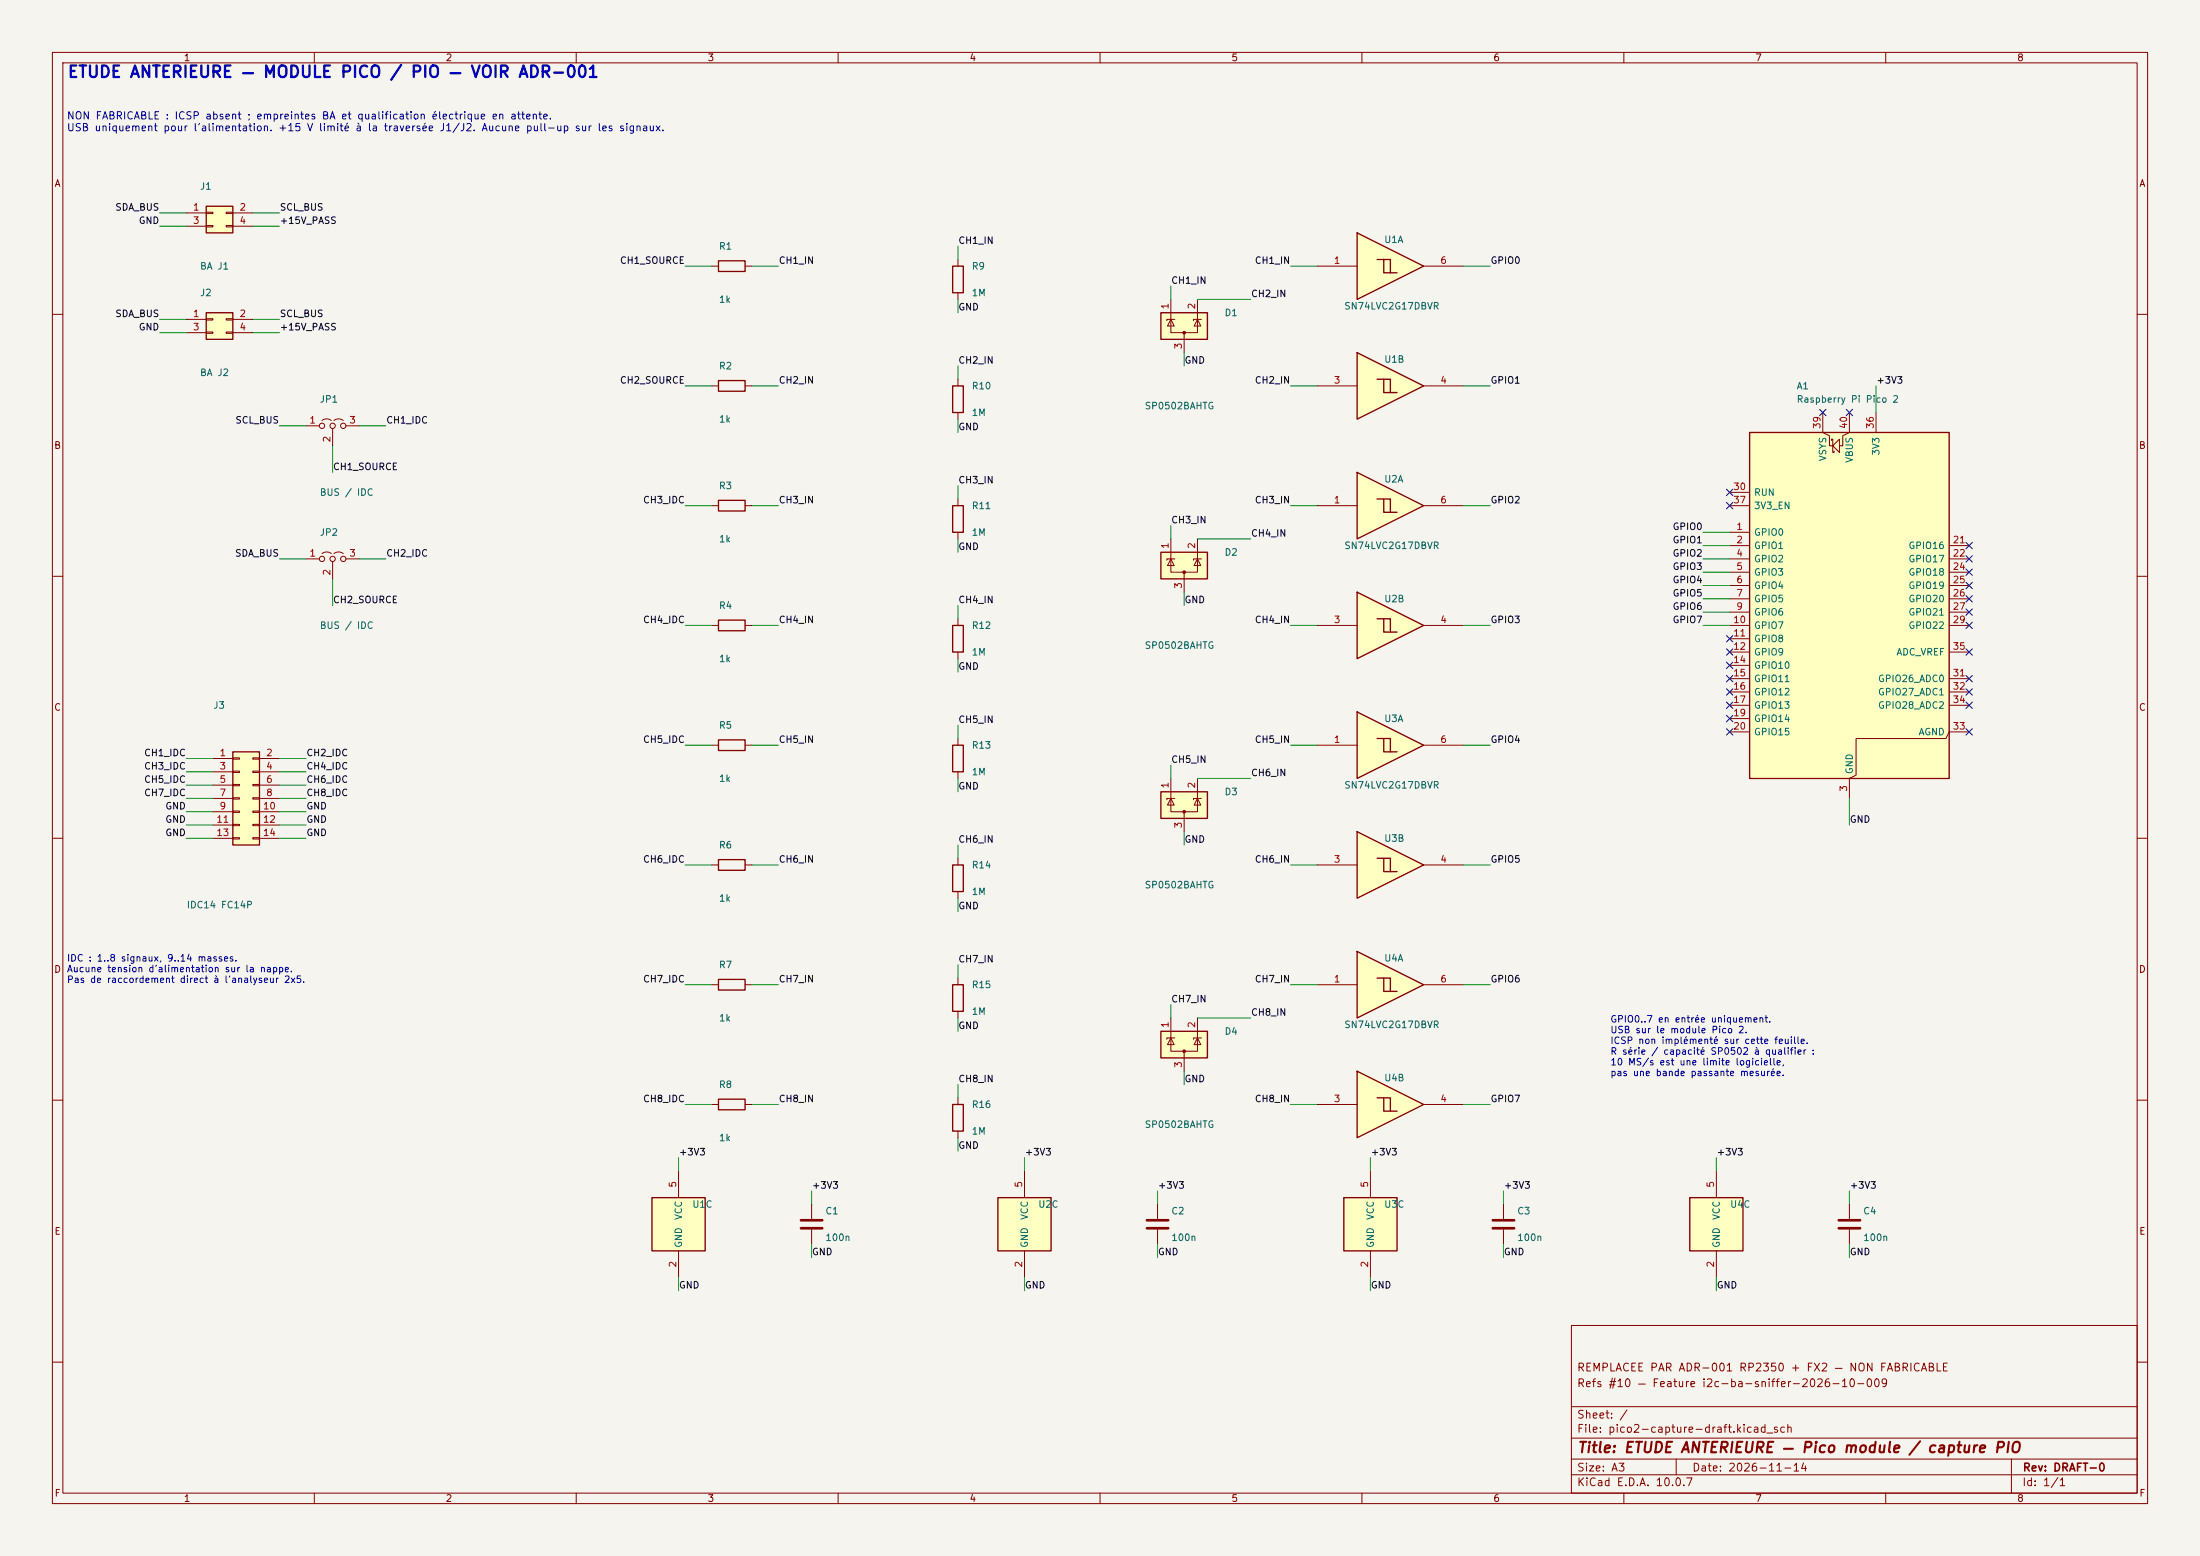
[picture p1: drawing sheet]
<svg xmlns="http://www.w3.org/2000/svg" width="420mm" height="297mm" viewBox="0 0 420 297" stroke-linecap="round" stroke-linejoin="round" font-family="sans-serif">
<path d="M0 0h420v297h-420z" fill="#f5f4ef" stroke="#f5f4ef" stroke-width=".19"/>
<g fill="none" stroke="#840000" stroke-width=".19">
<path d="M10 10h400v277h-400zM12 12h396v273h-396zM60 10v2M110 10v2M160 10v2M210 10v2M260 10v2M310 10v2M360 10v2M10 60h2M408 60h2M10 110h2"/>
<path d="M58.4 106.7h2.6M61.5 105.7a1.44 1.44 0 0 1 1.7 0M63.5 107.2v3.3M63.8 105.7a1.44 1.44 0 0 1 1.7 0M66 106.7h2.6M408 110h2M10 160h2M408 160h2M10 210h2M408 210h2M300 253h108v32h-108zM10 260h2"/>
<path d="M300 278.5h108M300 274.5h108M300 268.5h108M320 278.5v3M384 278.5v6.5M408 260h2M60 285v2M110 285v2M160 285v2M210 285v2M260 285v2M300 281.5h108"/>
<path d="M310 285v2M360 285v2"/>
<circle cx="61.5" cy="106.7" r=".51"/>
<circle cx="63.5" cy="106.7" r=".51"/>
<circle cx="65.5" cy="106.7" r=".51"/>
</g>
<path d="M334 82.6h38.1v66h-38.1z" fill="#ffffc2"/>
<path d="M334 82.6h38.1v66h-38.1z" fill="none" stroke="#840000" stroke-width=".25"/>
<g fill="none" stroke="#840000" stroke-width=".19">
<path d="M348 78.7v3.9l1.2 .6v1.9h.7M353.1 78.7v3.9l-1.3 .6v1.9h-.6M358.1 78.7v3.9M330.2 94h3.8M330.2 96.5h3.8M349.6 84.1v-.3h.3v2.6h.2v-.3M349.9 85.1l1.3-1.3v2.6zM330.2 101.6h3.8M330.2 104.1h3.8M330.2 106.7h3.8M330.2 109.2h3.8M330.2 111.8h3.8"/>
<path d="M330.2 114.3h3.8M330.2 116.8h3.8M330.2 119.4h3.8M372.1 104.1h3.8M372.1 106.7h3.8M372.1 109.2h3.8M372.1 111.8h3.8M372.1 114.3h3.8M372.1 116.8h3.8M372.1 119.4h3.8M330.2 121.9h3.8M330.2 124.5h3.8"/>
<path d="M330.2 127h3.8M330.2 129.5h3.8M330.2 132.1h3.8M330.2 134.6h3.8M330.2 137.2h3.8M330.2 139.7h3.8M372.1 124.5h3.8M372.1 129.5h3.8M372.1 132.1h3.8M372.1 134.6h3.8M375.9 139.7h-3.8l-.6 1.3h-17.2v7l-1.2 .6v3.8M287 229.9v2.8"/>
<path d="M287 234.7v2.8"/>
</g>
<path d="M285 232.9h4.1M285 234.4h4.1" fill="none" stroke="#840000" stroke-width=".51"/>
<path d="M256.5 228.6h10.2v10.2h-10.2z" fill="#ffffc2"/>
<path d="M256.5 228.6h10.2v10.2h-10.2z" fill="none" stroke="#840000" stroke-width=".25"/>
<path d="M261.6 223.5v5.1M261.6 238.8v5" fill="none" stroke="#840000" stroke-width=".19"/>
<path d="M322.6 228.6h10.1v10.2h-10.1z" fill="#ffffc2"/>
<path d="M322.6 228.6h10.1v10.2h-10.1z" fill="none" stroke="#840000" stroke-width=".25"/>
<path d="M221 229.9v2.8M221 234.7v2.8M327.7 223.5v5.1M327.7 238.8v5M353.1 229.9v2.8M353.1 234.7v2.8" fill="none" stroke="#840000" stroke-width=".19"/>
<path d="M218.9 232.9h4.1M218.9 234.4h4.1M351 232.9h4.1M351 234.4h4.1" fill="none" stroke="#840000" stroke-width=".51"/>
<path d="M190.5 228.6h10.2v10.2h-10.2z" fill="#ffffc2"/>
<path d="M190.5 228.6h10.2v10.2h-10.2z" fill="none" stroke="#840000" stroke-width=".25"/>
<path d="M154.9 229.9v2.8M154.9 234.7v2.8M195.6 223.5v5.1M195.6 238.8v5" fill="none" stroke="#840000" stroke-width=".19"/>
<path d="M152.9 232.9h4.1M152.9 234.4h4.1" fill="none" stroke="#840000" stroke-width=".51"/>
<path d="M39.4 39.4h5v5.1h-5z" fill="#ffffc2"/>
<path d="M39.4 39.4h5v5.1h-5z" fill="none" stroke="#840000" stroke-width=".25"/>
<path d="M35.6 40.6h3.8M35.6 43.2h3.8M39.4 40.5h1.2v.3h-1.2zM39.4 43.1h1.2v.2h-1.2zM43.2 40.5h1.2v.3h-1.2zM43.2 43.1h1.2v.2h-1.2zM44.4 40.6h3.9M44.4 43.2h3.9" fill="none" stroke="#840000" stroke-width=".19"/>
<path d="M124.5 228.6h10.1v10.2h-10.1z" fill="#ffffc2"/>
<path d="M137.2 209.8h5v2h-5zM181.9 210.8h2v5.1h-2zM124.5 228.6h10.1v10.2h-10.1z" fill="none" stroke="#840000" stroke-width=".25"/>
<path d="M135.9 210.8h1.3M142.2 210.8h1.3M182.9 209.6v1.2M182.9 215.9v1.3M129.5 223.5v5.1M129.5 238.8v5" fill="none" stroke="#840000" stroke-width=".19"/>
<path d="M221.6 151.1h8.9v5.1h-8.9z" fill="#ffffc2"/>
<path d="M221.6 151.1h8.9v5.1h-8.9z" fill="none" stroke="#840000" stroke-width=".25"/>
<path d="M223.5 152.4v2.5h5.1v-2.5M223.5 152.4l.7 1.3h-1.3zM223.5 148.6v3.8M224.3 152.4h-1.5v.3M226.1 154.9v3.9M228.6 152.4l.6 1.3h-1.2zM228.6 148.6v3.8M229.4 152.4h-1.6v.3" fill="none" stroke="#840000" stroke-width=".19"/>
<circle cx="226.1" cy="154.9" r=".25" fill="#840000" stroke="#840000" stroke-width=".19"/>
<path d="M39.4 59.7h5v5.1h-5z" fill="#ffffc2"/>
<path d="M39.4 59.7h5v5.1h-5z" fill="none" stroke="#840000" stroke-width=".25"/>
<path d="M35.6 61h3.8M35.6 63.5h3.8M39.4 60.8h1.2v.3h-1.2zM39.4 63.4h1.2v.2h-1.2zM43.2 60.8h1.2v.3h-1.2zM43.2 63.4h1.2v.2h-1.2zM44.4 61h3.9M44.4 63.5h3.9" fill="none" stroke="#840000" stroke-width=".19"/>
<g fill="#ffffc2">
<path d="M259.1 204.5l12.7 6.3-12.7 6.4z"/>
<path d="M262.9 209.6l3.8 2.5h-2.5v-2.5z"/>
<path d="M264.2 209.6h1.2v2.5z"/>
</g>
<path d="M259.1 204.5l12.7 6.3-12.7 6.4zM262.9 209.6h1.3v2.5h2.5M264.2 209.6h1.2v2.5" fill="none" stroke="#840000" stroke-width=".25"/>
<path d="M251.5 210.8h7.6M271.8 210.8h7.6" fill="none" stroke="#840000" stroke-width=".19"/>
<g fill="#ffffc2">
<path d="M259.1 158.8l12.7 6.3-12.7 6.4z"/>
<path d="M262.9 163.8l3.8 2.6h-2.5v-2.6z"/>
<path d="M264.2 163.8h1.2v2.6z"/>
</g>
<path d="M259.1 158.8l12.7 6.3-12.7 6.4zM262.9 163.8h1.3v2.6h2.5M264.2 163.8h1.2v2.6" fill="none" stroke="#840000" stroke-width=".25"/>
<path d="M251.5 165.1h7.6M271.8 165.1h7.6" fill="none" stroke="#840000" stroke-width=".19"/>
<g fill="#ffffc2">
<path d="M259.1 181.6l12.7 6.4-12.7 6.3z"/>
<path d="M262.9 186.7l3.8 2.5h-2.5v-2.5z"/>
<path d="M264.2 186.7h1.2v2.5z"/>
</g>
<path d="M259.1 181.6l12.7 6.4-12.7 6.3zM262.9 186.7h1.3v2.5h2.5M264.2 186.7h1.2v2.5" fill="none" stroke="#840000" stroke-width=".25"/>
<path d="M251.5 188h7.6M271.8 188h7.6" fill="none" stroke="#840000" stroke-width=".19"/>
<path d="M221.6 196.9h8.9v5h-8.9z" fill="#ffffc2"/>
<path d="M221.6 196.9h8.9v5h-8.9z" fill="none" stroke="#840000" stroke-width=".25"/>
<path d="M223.5 198.1v2.6h5.1v-2.6M223.5 198.1l.7 1.3h-1.3zM223.5 194.3v3.8M224.3 198.1h-1.5v.3M228.6 198.1l.6 1.3h-1.2zM228.6 194.3v3.8M229.4 198.1h-1.6v.3M226.1 200.7v3.8" fill="none" stroke="#840000" stroke-width=".19"/>
<circle cx="226.1" cy="200.7" r=".25" fill="#840000" stroke="#840000" stroke-width=".19"/>
<g fill="#ffffc2">
<path d="M259.1 135.9l12.7 6.3-12.7 6.4z"/>
<path d="M262.9 141l3.8 2.5h-2.5v-2.5z"/>
<path d="M264.2 141h1.2v2.5z"/>
</g>
<path d="M259.1 135.9l12.7 6.3-12.7 6.4zM262.9 141h1.3v2.5h2.5M264.2 141h1.2v2.5M137.2 186.9h5v2.1h-5zM181.9 188h2v5h-2z" fill="none" stroke="#840000" stroke-width=".25"/>
<path d="M251.5 142.2h7.6M271.8 142.2h7.6M135.9 188h1.3M142.2 188h1.3M182.9 186.7v1.3M182.9 193v1.3" fill="none" stroke="#840000" stroke-width=".19"/>
<g fill="#ffffc2">
<path d="M259.1 90.2l12.7 6.3-12.7 6.4z"/>
<path d="M262.9 95.3l3.8 2.5h-2.5v-2.5z"/>
<path d="M264.2 95.3h1.2v2.5z"/>
</g>
<path d="M259.1 90.2l12.7 6.3-12.7 6.4zM262.9 95.3h1.3v2.5h2.5M264.2 95.3h1.2v2.5" fill="none" stroke="#840000" stroke-width=".25"/>
<path d="M251.5 96.5h7.6M271.8 96.5h7.6" fill="none" stroke="#840000" stroke-width=".19"/>
<g fill="#ffffc2">
<path d="M259.1 113l12.7 6.4-12.7 6.3z"/>
<path d="M262.9 118.1l3.8 2.6h-2.5v-2.6z"/>
<path d="M264.2 118.1h1.2v2.6z"/>
</g>
<path d="M259.1 113l12.7 6.4-12.7 6.3zM262.9 118.1h1.3v2.6h2.5M264.2 118.1h1.2v2.6" fill="none" stroke="#840000" stroke-width=".25"/>
<path d="M251.5 119.4h7.6M271.8 119.4h7.6" fill="none" stroke="#840000" stroke-width=".19"/>
<g fill="#ffffc2">
<path d="M259.1 67.3l12.7 6.4-12.7 6.3z"/>
<path d="M262.9 72.4l3.8 2.5h-2.5v-2.5z"/>
<path d="M264.2 72.4h1.2v2.5z"/>
</g>
<path d="M259.1 67.3l12.7 6.4-12.7 6.3zM262.9 72.4h1.3v2.5h2.5M264.2 72.4h1.2v2.5" fill="none" stroke="#840000" stroke-width=".25"/>
<path d="M251.5 73.7h7.6M271.8 73.7h7.6" fill="none" stroke="#840000" stroke-width=".19"/>
<g fill="#ffffc2">
<path d="M259.1 44.5l12.7 6.3-12.7 6.4z"/>
<path d="M262.9 49.5l3.8 2.6h-2.5v-2.6z"/>
<path d="M264.2 49.5h1.2v2.6z"/>
</g>
<path d="M259.1 44.5l12.7 6.3-12.7 6.4zM262.9 49.5h1.3v2.6h2.5M264.2 49.5h1.2v2.6" fill="none" stroke="#840000" stroke-width=".25"/>
<g fill="none" stroke="#840000" stroke-width=".19">
<path d="M251.5 50.8h7.6M271.8 50.8h7.6M58.4 81.3h2.6M61.5 80.3a1.44 1.44 0 0 1 1.7 0M63.5 81.8v3.3M63.8 80.3a1.44 1.44 0 0 1 1.7 0M66 81.3h2.6"/>
<circle cx="61.5" cy="81.3" r=".51"/>
<circle cx="63.5" cy="81.3" r=".51"/>
<circle cx="65.5" cy="81.3" r=".51"/>
</g>
<path d="M221.6 105.4h8.9v5.1h-8.9z" fill="#ffffc2"/>
<path d="M221.6 105.4h8.9v5.1h-8.9z" fill="none" stroke="#840000" stroke-width=".25"/>
<path d="M223.5 106.7v2.5h5.1v-2.5M223.5 106.7l.7 1.3h-1.3zM223.5 102.9v3.8M224.3 106.7h-1.5v.2M226.1 109.2v3.8M228.6 106.7l.6 1.3h-1.2zM228.6 102.9v3.8M229.4 106.7h-1.6v.2" fill="none" stroke="#840000" stroke-width=".19"/>
<circle cx="226.1" cy="109.2" r=".25" fill="#840000" stroke="#840000" stroke-width=".19"/>
<path d="M221.6 59.7h8.9v5.1h-8.9z" fill="#ffffc2"/>
<path d="M221.6 59.7h8.9v5.1h-8.9zM137.2 72.6h5v2.1h-5zM181.9 73.7h2v5h-2zM137.2 95.5h5v2h-5zM181.9 96.5h2v5.1h-2zM137.2 118.4h5v2h-5zM181.9 119.4h2v5.1h-2zM137.2 141.2h5v2.1h-5zM181.9 142.2h2v5.1h-2zM137.2 164.1h5v2h-5zM181.9 165.1h2v5.1h-2z" fill="none" stroke="#840000" stroke-width=".25"/>
<g fill="none" stroke="#840000" stroke-width=".19">
<path d="M223.5 57.2v3.8M228.6 57.2v3.8M135.9 73.7h1.3M142.2 73.7h1.3M182.9 72.4v1.3M182.9 78.7v1.3M223.5 61v2.5h5.1v-2.5M223.5 61l.7 1.2h-1.3zM224.3 61h-1.5v.2M226.1 63.5v3.8M228.6 61l.6 1.2h-1.2zM229.4 61h-1.6v.2"/>
<path d="M135.9 96.5h1.3M142.2 96.5h1.3M182.9 95.3v1.2M135.9 119.4h1.3M142.2 119.4h1.3M182.9 101.6v1.3M182.9 118.1v1.3M182.9 124.5v1.2M135.9 142.2h1.3M142.2 142.2h1.3M182.9 141v1.2M182.9 147.3v1.3"/>
<path d="M135.9 165.1h1.3M142.2 165.1h1.3M182.9 163.8v1.3M182.9 170.2v1.3"/>
</g>
<circle cx="226.1" cy="63.5" r=".25" fill="#840000" stroke="#840000" stroke-width=".19"/>
<path d="M44.4 143.5h5.1v17.8h-5.1z" fill="#ffffc2"/>
<path d="M137.2 49.8h5v2h-5zM181.9 50.8h2v5.1h-2zM44.4 143.5h5.1v17.8h-5.1z" fill="none" stroke="#840000" stroke-width=".25"/>
<g fill="none" stroke="#840000" stroke-width=".19">
<path d="M135.9 50.8h1.3M142.2 50.8h1.3M182.9 49.5v1.3M182.9 55.9v1.3M40.6 144.8h3.8M40.6 147.3h3.8M40.6 149.9h3.8M40.6 152.4h3.8M40.6 154.9h3.8M40.6 157.5h3.8M44.4 144.7h1.3v.2h-1.3zM44.4 147.2h1.3v.2h-1.3z"/>
<path d="M44.4 149.7h1.3v.3h-1.3zM44.4 152.3h1.3v.2h-1.3zM44.4 154.8h1.3v.3h-1.3zM44.4 157.4h1.3v.2h-1.3zM44.4 159.9h1.3v.2h-1.3zM48.3 144.7h1.2v.2h-1.2zM48.3 147.2h1.2v.2h-1.2zM48.3 149.7h1.2v.3h-1.2zM48.3 152.3h1.2v.2h-1.2zM48.3 154.8h1.2v.3h-1.2zM48.3 157.4h1.2v.2h-1.2zM48.3 159.9h1.2v.2h-1.2z"/>
<path d="M49.5 144.8h3.8M49.5 147.3h3.8M49.5 149.9h3.8M49.5 152.4h3.8M49.5 154.9h3.8M49.5 157.5h3.8M40.6 160h3.8M49.5 160h3.8"/>
</g>
<g fill="none" stroke="#009600" stroke-width=".19">
<path d="M30.5 43.2h5.1M30.5 40.6h5.1M48.3 43.2h5M48.3 40.6h5M130.8 50.8h5.1M143.5 50.8h5.1M182.9 47v2.5M182.9 57.2v2.5M223.5 54.6v2.6M228.6 57.2h10.2M246.4 50.8h5.1M279.4 50.8h5.1"/>
<path d="M30.5 63.5h5.1M30.5 61h5.1M48.3 63.5h5M48.3 61h5M130.8 73.7h5.1M143.5 73.7h5.1M182.9 69.9v2.5M226.1 67.3v2.6M246.4 73.7h5.1M279.4 73.7h5.1M358.1 73.7v5M53.3 81.3h5.1"/>
<path d="M63.5 85.1v5.1M68.6 81.3h5.1M130.8 96.5h5.1M143.5 96.5h5.1M182.9 80v2.6M182.9 92.7v2.6M246.4 96.5h5.1M279.4 96.5h5.1M53.3 106.7h5.1M63.5 110.5v5.1M68.6 106.7h5.1M130.8 119.4h5.1"/>
<path d="M143.5 119.4h5.1M182.9 102.9v2.5M182.9 115.6v2.5M223.5 100.3v2.6M226.1 113v2.6M228.6 102.9h10.2M246.4 119.4h5.1M279.4 119.4h5.1M325.1 119.4h5.1M325.1 106.7h5.1M325.1 109.2h5.1M325.1 111.8h5.1"/>
<path d="M325.1 114.3h5.1M325.1 116.8h5.1M325.1 101.6h5.1M325.1 104.1h5.1M182.9 125.7v2.6M182.9 138.4v2.6M35.6 144.8h5M35.6 147.3h5M35.6 149.9h5M35.6 154.9h5M35.6 157.5h5M35.6 152.4h5"/>
<path d="M53.3 144.8h5.1M53.3 147.3h5.1M53.3 149.9h5.1M53.3 154.9h5.1M53.3 157.5h5.1M53.3 152.4h5.1M130.8 142.2h5.1M143.5 142.2h5.1M182.9 148.6v2.5M223.5 146.1v2.5M226.1 158.8v2.5M228.6 148.6h10.2"/>
<path d="M246.4 142.2h5.1M279.4 142.2h5.1M353.1 152.4v5.1M35.6 160h5M53.3 160h5.1M130.8 165.1h5.1M143.5 165.1h5.1M182.9 161.3v2.5M182.9 171.5v2.5M246.4 165.1h5.1M279.4 165.1h5.1M130.8 188h5.1"/>
<path d="M143.5 188h5.1M182.9 184.2v2.5M182.9 194.3v2.6M223.5 191.8v2.5M228.6 194.3h10.2M246.4 188h5.1M279.4 188h5.1M130.8 210.8h5.1M143.5 210.8h5.1M182.9 207v2.6M182.9 217.2v2.5M226.1 204.5v2.5"/>
<path d="M246.4 210.8h5.1M279.4 210.8h5.1M129.5 221v2.5M154.9 227.3v2.6M154.9 237.5v2.5M195.6 221v2.5M221 227.3v2.6M221 237.5v2.5M261.6 221v2.5M287 227.3v2.6M287 237.5v2.5M327.7 221v2.5"/>
<path d="M353.1 227.3v2.6M353.1 237.5v2.5M129.5 243.8v2.6M195.6 243.8v2.6M261.6 243.8v2.6M327.7 243.8v2.6"/>
</g>
<g fill="none" stroke="#000084" stroke-width=".19">
<path d="M347.4 78.1l1.2 1.2M348.6 78.1l-1.2 1.2M352.5 78.1l1.2 1.2M353.7 78.1l-1.2 1.2M329.6 93.4l1.2 1.2M329.6 95.9l1.2 1.2M330.8 95.9l-1.2 1.2M330.8 93.4l-1.2 1.2M375.3 118.8l1.2 1.2M375.3 103.5l1.2 1.2M375.3 106.1l1.2 1.2M375.3 108.6l1.2 1.2"/>
<path d="M375.3 111.2l1.2 1.2M375.3 113.7l1.2 1.2M375.3 116.2l1.2 1.2M376.5 118.8l-1.2 1.2M376.5 103.5l-1.2 1.2M376.5 106.1l-1.2 1.2M376.5 108.6l-1.2 1.2M376.5 111.2l-1.2 1.2M376.5 113.7l-1.2 1.2M376.5 116.2l-1.2 1.2M329.6 139.1l1.2 1.2M329.6 136.6l1.2 1.2"/>
<path d="M329.6 134l1.2 1.2M329.6 131.5l1.2 1.2M329.6 128.9l1.2 1.2M329.6 126.4l1.2 1.2M329.6 123.9l1.2 1.2M329.6 121.3l1.2 1.2M330.8 139.1l-1.2 1.2M330.8 136.6l-1.2 1.2M330.8 134l-1.2 1.2M330.8 131.5l-1.2 1.2M330.8 128.9l-1.2 1.2M330.8 126.4l-1.2 1.2"/>
<path d="M330.8 123.9l-1.2 1.2M330.8 121.3l-1.2 1.2M375.3 128.9l1.2 1.2M375.3 131.5l1.2 1.2M375.3 139.1l1.2 1.2M375.3 134l1.2 1.2M375.3 123.9l1.2 1.2M376.5 128.9l-1.2 1.2M376.5 131.5l-1.2 1.2M376.5 139.1l-1.2 1.2M376.5 134l-1.2 1.2M376.5 123.9l-1.2 1.2"/>
</g>
<text font-size="2.2" fill="#0000c2" x="12.8" y="15.4">ETUDE ANTERIEURE — MODULE PICO / PIO — VOIR ADR-001</text>
<text font-size="2" fill="#840000" x="301" y="277.8">Title: ETUDE ANTERIEURE — Pico module / capture PIO</text>
<g font-size="1.5" fill="#840000">
<text x="300.9" y="262.1">REMPLACEE PAR ADR-001 RP2350 + FX2 — NON FABRICABLE</text>
<text x="300.9" y="265.1">Refs #10 — Feature i2c-ba-sniffer-2026-10-009</text>
<text x="300.9" y="273.8">File: pico2-capture-draft.kicad_sch</text>
<text x="300.9" y="271.1">Sheet: /</text>
<text x="300.9" y="281.2">Size: A3</text>
<text x="322.9" y="281.2">Date: 2026-11-14</text>
<text x="386" y="281.2">Rev: DRAFT-0</text>
<text x="300.9" y="284">KiCad E.D.A. 10.0.7</text>
<text x="385.9" y="284">Id: 1/1</text>
</g>
<g font-size="1.4" fill="#0000c2">
<text x="12.7" y="23.1">NON FABRICABLE : ICSP absent ; empreintes BA et qualification électrique en attente.</text>
<text x="12.7" y="25.4">USB uniquement pour l'alimentation. +15 V limité à la traversée J1/J2. Aucune pull-up sur les signaux.</text>
</g>
<g font-size="1.3" fill="#840000">
<text x="35" y="12">1</text>
<text x="85" y="12">2</text>
<text x="135" y="12">3</text>
<text x="185" y="12">4</text>
<text x="235" y="12">5</text>
<text x="285" y="12">6</text>
<text x="335" y="12">7</text>
<text x="385" y="12">8</text>
<text x="10.3" y="36">A</text>
<text x="408.3" y="36">A</text>
<text x="10.2" y="86">B</text>
<text x="408.2" y="86">B</text>
<text x="10.2" y="136">C</text>
<text x="408.2" y="136">C</text>
<text x="10.2" y="186">D</text>
<text x="408.2" y="186">D</text>
<text x="10.3" y="236">E</text>
<text x="408.3" y="236">E</text>
<text x="10.3" y="286">F</text>
<text x="35" y="287">1</text>
<text x="85" y="287">2</text>
<text x="135" y="287">3</text>
<text x="185" y="287">4</text>
<text x="235" y="287">5</text>
<text x="285" y="287">6</text>
<text x="335" y="287">7</text>
<text x="385" y="287">8</text>
<text x="408.3" y="286">F</text>
</g>
<g font-size="1.3" fill="#0f0f0f">
<text x="21.9" y="40.5">SDA_BUS</text>
<text x="53.3" y="40.5">SCL_BUS</text>
<text x="26.4" y="43.1">GND</text>
<text x="53.3" y="43.1">+15V_PASS</text>
<text x="182.9" y="46.9">CH1_IN</text>
<text x="118.2" y="50.7">CH1_SOURCE</text>
<text x="148.6" y="50.7">CH1_IN</text>
<text x="239.4" y="50.7">CH1_IN</text>
<text x="284.5" y="50.7">GPIO0</text>
<text x="182.9" y="59.6">GND</text>
<text x="223.5" y="54.5">CH1_IN</text>
<text x="238.7" y="57">CH2_IN</text>
<text x="21.9" y="60.8">SDA_BUS</text>
<text x="26.4" y="63.4">GND</text>
<text x="53.3" y="60.8">SCL_BUS</text>
<text x="53.3" y="63.4">+15V_PASS</text>
<text x="182.9" y="69.7">CH2_IN</text>
<text x="226" y="69.7">GND</text>
<text x="118.2" y="73.5">CH2_SOURCE</text>
<text x="148.6" y="73.5">CH2_IN</text>
<text x="239.4" y="73.5">CH2_IN</text>
<text x="284.5" y="73.5">GPIO1</text>
<text x="358.1" y="73.5">+3V3</text>
<text x="44.8" y="81.2">SCL_BUS</text>
<text x="73.6" y="81.2">CH1_IDC</text>
<text x="182.9" y="82.4">GND</text>
<text x="63.5" y="90">CH1_SOURCE</text>
<text x="182.9" y="92.6">CH3_IN</text>
<text x="122.7" y="96.4">CH3_IDC</text>
<text x="148.6" y="96.4">CH3_IN</text>
<text x="223.5" y="100.2">CH3_IN</text>
<text x="239.4" y="96.4">CH3_IN</text>
<text x="284.5" y="96.4">GPIO2</text>
<text x="319.2" y="101.5">GPIO0</text>
<text x="44.8" y="106.6">SDA_BUS</text>
<text x="73.6" y="106.6">CH2_IDC</text>
<text x="182.9" y="105.3">GND</text>
<text x="238.7" y="102.7">CH4_IN</text>
<text x="319.2" y="104">GPIO1</text>
<text x="319.2" y="106.6">GPIO2</text>
<text x="319.2" y="111.6">GPIO4</text>
<text x="319.2" y="109.1">GPIO3</text>
<text x="63.5" y="115.4">CH2_SOURCE</text>
<text x="122.7" y="119.3">CH4_IDC</text>
<text x="148.6" y="119.3">CH4_IN</text>
<text x="182.9" y="115.4">CH4_IN</text>
<text x="226" y="115.4">GND</text>
<text x="239.4" y="119.3">CH4_IN</text>
<text x="284.5" y="119.3">GPIO3</text>
<text x="319.2" y="119.3">GPIO7</text>
<text x="319.2" y="116.7">GPIO6</text>
<text x="319.2" y="114.2">GPIO5</text>
<text x="182.9" y="128.1">GND</text>
<text x="122.7" y="142.1">CH5_IDC</text>
<text x="148.6" y="142.1">CH5_IN</text>
<text x="182.9" y="138.3">CH5_IN</text>
<text x="239.4" y="142.1">CH5_IN</text>
<text x="284.5" y="142.1">GPIO4</text>
<text x="27.4" y="149.7">CH5_IDC</text>
<text x="27.4" y="147.2">CH3_IDC</text>
<text x="27.4" y="144.7">CH1_IDC</text>
<text x="58.4" y="149.7">CH6_IDC</text>
<text x="58.4" y="147.2">CH4_IDC</text>
<text x="58.4" y="144.7">CH2_IDC</text>
<text x="223.5" y="145.9">CH5_IN</text>
<text x="238.7" y="148.5">CH6_IN</text>
<text x="27.4" y="152.3">CH7_IDC</text>
<text x="31.5" y="154.8">GND</text>
<text x="58.4" y="154.8">GND</text>
<text x="58.4" y="152.3">CH8_IDC</text>
<text x="182.9" y="151">GND</text>
<text x="31.5" y="157.4">GND</text>
<text x="31.5" y="159.9">GND</text>
<text x="58.4" y="157.4">GND</text>
<text x="58.4" y="159.9">GND</text>
<text x="182.9" y="161.2">CH6_IN</text>
<text x="226" y="161.2">GND</text>
<text x="353" y="157.4">GND</text>
<text x="122.7" y="165">CH6_IDC</text>
<text x="148.6" y="165">CH6_IN</text>
<text x="239.4" y="165">CH6_IN</text>
<text x="284.5" y="165">GPIO5</text>
<text x="182.9" y="173.9">GND</text>
<text x="182.9" y="184">CH7_IN</text>
<text x="122.7" y="187.8">CH7_IDC</text>
<text x="148.6" y="187.8">CH7_IN</text>
<text x="223.5" y="191.6">CH7_IN</text>
<text x="239.4" y="187.8">CH7_IN</text>
<text x="284.5" y="187.8">GPIO6</text>
<text x="182.9" y="196.7">GND</text>
<text x="238.7" y="194.2">CH8_IN</text>
<text x="182.9" y="206.9">CH8_IN</text>
<text x="226" y="206.9">GND</text>
<text x="122.7" y="210.7">CH8_IDC</text>
<text x="148.6" y="210.7">CH8_IN</text>
<text x="239.4" y="210.7">CH8_IN</text>
<text x="284.5" y="210.7">GPIO7</text>
<text x="129.5" y="220.9">+3V3</text>
<text x="182.9" y="219.6">GND</text>
<text x="195.6" y="220.9">+3V3</text>
<text x="261.6" y="220.9">+3V3</text>
<text x="327.6" y="220.9">+3V3</text>
<text x="154.9" y="227.2">+3V3</text>
<text x="221" y="227.2">+3V3</text>
<text x="287" y="227.2">+3V3</text>
<text x="353" y="227.2">+3V3</text>
<text x="154.9" y="239.9">GND</text>
<text x="221" y="239.9">GND</text>
<text x="287" y="239.9">GND</text>
<text x="353" y="239.9">GND</text>
<text x="129.5" y="246.3">GND</text>
<text x="195.6" y="246.3">GND</text>
<text x="261.6" y="246.3">GND</text>
<text x="327.6" y="246.3">GND</text>
</g>
<g font-size="1.3" fill="#a90000">
<text x="36.7" y="40.5">1</text>
<text x="45.6" y="40.5">2</text>
<text x="36.7" y="43">3</text>
<text x="45.6" y="43">4</text>
<text x="254.5" y="50.7">1</text>
<text x="274.9" y="50.7">6</text>
<text x="223.4" y="59.2" transform="rotate(-90 223.4 59.2)">1</text>
<text x="228.5" y="59.2" transform="rotate(-90 228.5 59.2)">2</text>
<text x="36.7" y="60.8">1</text>
<text x="36.7" y="63.4">3</text>
<text x="45.6" y="60.8">2</text>
<text x="45.6" y="63.4">4</text>
<text x="225.9" y="66.8" transform="rotate(-90 225.9 66.8)">3</text>
<text x="254.5" y="73.5">3</text>
<text x="274.9" y="73.5">4</text>
<text x="59" y="81.1">1</text>
<text x="66.6" y="81.1">3</text>
<text x="347.8" y="82" transform="rotate(-90 347.8 82)">39</text>
<text x="352.9" y="82" transform="rotate(-90 352.9 82)">40</text>
<text x="358" y="82" transform="rotate(-90 358 82)">36</text>
<text x="63.4" y="84.6" transform="rotate(-90 63.4 84.6)">2</text>
<text x="330.8" y="93.8">30</text>
<text x="254.5" y="96.4">1</text>
<text x="274.9" y="96.4">6</text>
<text x="330.8" y="96.4">37</text>
<text x="331.4" y="101.5">1</text>
<text x="59" y="106.5">1</text>
<text x="66.6" y="106.5">3</text>
<text x="223.4" y="104.9" transform="rotate(-90 223.4 104.9)">1</text>
<text x="228.5" y="104.9" transform="rotate(-90 228.5 104.9)">2</text>
<text x="331.4" y="104">2</text>
<text x="331.4" y="106.5">4</text>
<text x="372.7" y="104">21</text>
<text x="372.7" y="106.5">22</text>
<text x="63.4" y="110" transform="rotate(-90 63.4 110)">2</text>
<text x="225.9" y="112.5" transform="rotate(-90 225.9 112.5)">3</text>
<text x="331.4" y="109.1">5</text>
<text x="331.4" y="111.6">6</text>
<text x="372.7" y="109.1">24</text>
<text x="372.7" y="111.6">25</text>
<text x="254.5" y="119.2">3</text>
<text x="274.9" y="119.2">4</text>
<text x="330.8" y="119.2">10</text>
<text x="331.4" y="114.2">7</text>
<text x="331.4" y="116.7">9</text>
<text x="372.7" y="114.2">26</text>
<text x="372.7" y="116.7">27</text>
<text x="372.7" y="119.2">29</text>
<text x="330.8" y="121.8">11</text>
<text x="330.8" y="124.3">12</text>
<text x="372.7" y="124.3">35</text>
<text x="330.8" y="126.9">14</text>
<text x="330.8" y="129.4">15</text>
<text x="330.8" y="131.9">16</text>
<text x="372.7" y="129.4">31</text>
<text x="372.7" y="131.9">32</text>
<text x="330.8" y="134.5">17</text>
<text x="330.8" y="137">19</text>
<text x="372.7" y="134.5">34</text>
<text x="254.5" y="142.1">1</text>
<text x="274.9" y="142.1">6</text>
<text x="330.8" y="139.6">20</text>
<text x="372.7" y="139.6">33</text>
<text x="41.8" y="144.6">1</text>
<text x="41.8" y="147.2">3</text>
<text x="41.8" y="149.7">5</text>
<text x="50.7" y="144.6">2</text>
<text x="50.7" y="147.2">4</text>
<text x="50.7" y="149.7">6</text>
<text x="41.8" y="152.3">7</text>
<text x="41.8" y="154.8">9</text>
<text x="50.1" y="154.8">10</text>
<text x="50.7" y="152.3">8</text>
<text x="223.4" y="150.6" transform="rotate(-90 223.4 150.6)">1</text>
<text x="228.5" y="150.6" transform="rotate(-90 228.5 150.6)">2</text>
<text x="352.9" y="151.2" transform="rotate(-90 352.9 151.2)">3</text>
<text x="41.2" y="157.3">11</text>
<text x="41.2" y="159.9">13</text>
<text x="50.1" y="157.3">12</text>
<text x="50.1" y="159.9">14</text>
<text x="225.9" y="158.2" transform="rotate(-90 225.9 158.2)">3</text>
<text x="254.5" y="165">3</text>
<text x="274.9" y="165">4</text>
<text x="254.5" y="187.8">1</text>
<text x="274.9" y="187.8">6</text>
<text x="223.4" y="196.3" transform="rotate(-90 223.4 196.3)">1</text>
<text x="228.5" y="196.3" transform="rotate(-90 228.5 196.3)">2</text>
<text x="225.9" y="203.9" transform="rotate(-90 225.9 203.9)">3</text>
<text x="254.5" y="210.7">3</text>
<text x="274.9" y="210.7">4</text>
<text x="129.4" y="226.8" transform="rotate(-90 129.4 226.8)">5</text>
<text x="195.4" y="226.8" transform="rotate(-90 195.4 226.8)">5</text>
<text x="261.5" y="226.8" transform="rotate(-90 261.5 226.8)">5</text>
<text x="327.5" y="226.8" transform="rotate(-90 327.5 226.8)">5</text>
<text x="129.4" y="242" transform="rotate(-90 129.4 242)">2</text>
<text x="195.4" y="242" transform="rotate(-90 195.4 242)">2</text>
<text x="261.5" y="242" transform="rotate(-90 261.5 242)">2</text>
<text x="327.5" y="242" transform="rotate(-90 327.5 242)">2</text>
</g>
<g font-size="1.3" fill="#006464">
<text x="38.1" y="36.5">J1</text>
<text x="137.1" y="48">R1</text>
<text x="264.1" y="46.7">U1A</text>
<text x="38.1" y="51.8">BA J1</text>
<text x="185.4" y="51.8">R9</text>
<text x="38.1" y="56.8">J2</text>
<text x="137.1" y="58.1">1k</text>
<text x="185.4" y="56.8">1M</text>
<text x="256.5" y="59.4">SN74LVC2G17DBVR</text>
<text x="233.7" y="60.7">D1</text>
<text x="137.1" y="70.8">R2</text>
<text x="264.1" y="69.5">U1B</text>
<text x="38.1" y="72.1">BA J2</text>
<text x="60.9" y="77.2">JP1</text>
<text x="185.4" y="74.6">R10</text>
<text x="342.9" y="74.6">A1</text>
<text x="342.9" y="77.2">Raspberry Pi Pico 2</text>
<text x="137.1" y="81">1k</text>
<text x="185.4" y="79.7">1M</text>
<text x="218.4" y="78.4">SP0502BAHTG</text>
<text x="348.9" y="88.1" transform="rotate(-90 348.9 88.1)">VSYS</text>
<text x="354" y="88.4" transform="rotate(-90 354 88.4)">VBUS</text>
<text x="359.1" y="87" transform="rotate(-90 359.1 87)">3V3</text>
<text x="60.9" y="94.9">BUS / IDC</text>
<text x="137.1" y="93.7">R3</text>
<text x="264.1" y="92.4">U2A</text>
<text x="334.7" y="94.9">RUN</text>
<text x="185.4" y="97.5">R11</text>
<text x="334.7" y="97.5">3V3_EN</text>
<text x="60.9" y="102.6">JP2</text>
<text x="137.1" y="103.8">1k</text>
<text x="185.4" y="102.6">1M</text>
<text x="233.7" y="106.4">D2</text>
<text x="256.5" y="105.1">SN74LVC2G17DBVR</text>
<text x="334.7" y="102.6">GPIO0</text>
<text x="334.7" y="105.1">GPIO1</text>
<text x="334.7" y="107.6">GPIO2</text>
<text x="364.2" y="105.1">GPIO16</text>
<text x="364.2" y="107.6">GPIO17</text>
<text x="334.7" y="110.2">GPIO3</text>
<text x="334.7" y="112.7">GPIO4</text>
<text x="364.2" y="110.2">GPIO18</text>
<text x="364.2" y="112.7">GPIO19</text>
<text x="137.1" y="116.5">R4</text>
<text x="264.1" y="115.3">U2B</text>
<text x="334.7" y="115.3">GPIO5</text>
<text x="334.7" y="117.8">GPIO6</text>
<text x="364.2" y="115.3">GPIO20</text>
<text x="364.2" y="117.8">GPIO21</text>
<text x="60.9" y="120.3">BUS / IDC</text>
<text x="185.4" y="120.3">R12</text>
<text x="185.4" y="125.4">1M</text>
<text x="218.4" y="124.2">SP0502BAHTG</text>
<text x="334.7" y="120.3">GPIO7</text>
<text x="334.7" y="122.9">GPIO8</text>
<text x="334.7" y="125.4">GPIO9</text>
<text x="361.9" y="125.4">ADC_VREF</text>
<text x="364.2" y="120.3">GPIO22</text>
<text x="137.1" y="126.7">1k</text>
<text x="334.7" y="128">GPIO10</text>
<text x="334.7" y="130.5">GPIO11</text>
<text x="358.4" y="130.5">GPIO26_ADC0</text>
<text x="40.6" y="135.6">J3</text>
<text x="334.7" y="133">GPIO12</text>
<text x="334.7" y="135.6">GPIO13</text>
<text x="358.4" y="133">GPIO27_ADC1</text>
<text x="358.4" y="135.6">GPIO28_ADC2</text>
<text x="137.1" y="139.4">R5</text>
<text x="185.4" y="143.2">R13</text>
<text x="264.1" y="138.1">U3A</text>
<text x="334.7" y="138.1">GPIO14</text>
<text x="334.7" y="140.7">GPIO15</text>
<text x="366.2" y="140.7">AGND</text>
<text x="137.1" y="149.6">1k</text>
<text x="185.4" y="148.3">1M</text>
<text x="354" y="147.9" transform="rotate(-90 354 147.9)">GND</text>
<text x="233.7" y="152.1">D3</text>
<text x="256.5" y="150.8">SN74LVC2G17DBVR</text>
<text x="264.1" y="161">U3B</text>
<text x="137.1" y="162.3">R6</text>
<text x="185.4" y="166.1">R14</text>
<text x="35.5" y="173.7">IDC14 FC14P</text>
<text x="137.1" y="172.4">1k</text>
<text x="185.4" y="171.1">1M</text>
<text x="218.4" y="169.9">SP0502BAHTG</text>
<text x="137.1" y="185.1">R7</text>
<text x="264.1" y="183.8">U4A</text>
<text x="185.4" y="188.9">R15</text>
<text x="137.1" y="195.3">1k</text>
<text x="185.4" y="194">1M</text>
<text x="233.7" y="197.8">D4</text>
<text x="256.5" y="196.5">SN74LVC2G17DBVR</text>
<text x="137.1" y="208">R8</text>
<text x="264.1" y="206.7">U4B</text>
<text x="185.4" y="211.8">R16</text>
<text x="218.4" y="215.6">SP0502BAHTG</text>
<text x="137.1" y="218.1">1k</text>
<text x="185.4" y="216.9">1M</text>
<text x="130.5" y="233" transform="rotate(-90 130.5 233)">VCC</text>
<text x="132.1" y="230.8">U1C</text>
<text x="157.5" y="232.1">C1</text>
<text x="196.5" y="233" transform="rotate(-90 196.5 233)">VCC</text>
<text x="198.1" y="230.8">U2C</text>
<text x="223.5" y="232.1">C2</text>
<text x="262.6" y="233" transform="rotate(-90 262.6 233)">VCC</text>
<text x="264.1" y="230.8">U3C</text>
<text x="289.5" y="232.1">C3</text>
<text x="328.6" y="233" transform="rotate(-90 328.6 233)">VCC</text>
<text x="330.2" y="230.8">U4C</text>
<text x="355.6" y="232.1">C4</text>
<text x="130.5" y="238.3" transform="rotate(-90 130.5 238.3)">GND</text>
<text x="157.5" y="237.2">100n</text>
<text x="196.5" y="238.3" transform="rotate(-90 196.5 238.3)">GND</text>
<text x="223.5" y="237.2">100n</text>
<text x="262.6" y="238.3" transform="rotate(-90 262.6 238.3)">GND</text>
<text x="289.5" y="237.2">100n</text>
<text x="328.6" y="238.3" transform="rotate(-90 328.6 238.3)">GND</text>
<text x="355.6" y="237.2">100n</text>
</g>
<g font-size="1.3" fill="#0000c2">
<text x="12.7" y="183.8">IDC : 1..8 signaux, 9..14 masses.</text>
<text x="12.7" y="185.9">Aucune tension d'alimentation sur la nappe.</text>
<text x="12.7" y="187.9">Pas de raccordement direct à l'analyseur 2x5.</text>
<text x="307.3" y="195.5">GPIO0..7 en entrée uniquement.</text>
<text x="307.3" y="197.5">USB sur le module Pico 2.</text>
<text x="307.3" y="199.6">ICSP non implémenté sur cette feuille.</text>
<text x="307.3" y="201.6">R série / capacité SP0502 à qualifier :</text>
<text x="307.3" y="203.7">10 MS/s est une limite logicielle,</text>
<text x="307.3" y="205.7">pas une bande passante mesurée.</text>
</g>
</svg>
